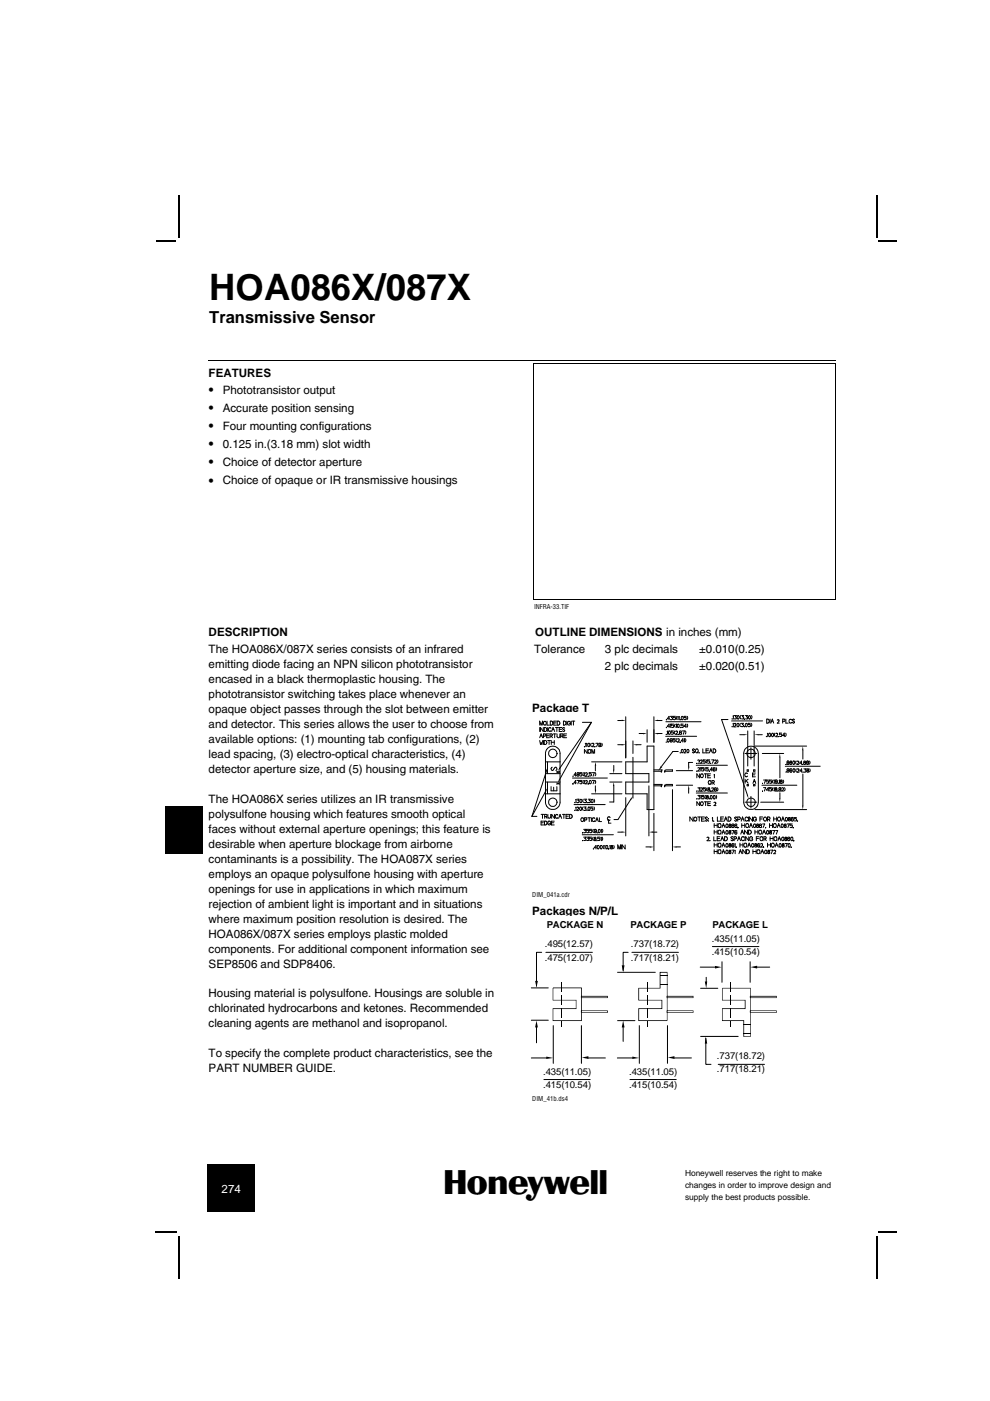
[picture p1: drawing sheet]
<svg xmlns="http://www.w3.org/2000/svg" width="210mm" height="297mm" viewBox="0 0 210 297" stroke-linecap="round" stroke-linejoin="round" font-family="sans-serif">
<path d="M44.1 76.5h133.1M113.1 77.1h64.1v50M113.2 77.1v50M113.1 127.1h64.1" fill="none" stroke="#000" stroke-width=".21"/>
<path d="M33 51.1h4.3M38.1 41.3v9M186 41.4v9M186.3 51h3.9" fill="none" stroke="#000" stroke-width=".34"/>
<path d="M35 171h8v10h-8z" fill="#000"/>
<path d="M113.2 77.1h63.9v50h-63.9z" fill="#fff"/>
<path d="M113.1 77.1h64.1v50M113.2 77.1v50M113.1 127.1h64.1" fill="none" stroke="#000" stroke-width=".21"/>
<g fill="#fff">
<path d="M141 132h23v3.5h-23z"/>
<path d="M112.6 151.6h61.4v36.4h-61.4z"/>
</g>
<g fill="none" stroke="#000" stroke-width=".21">
<path d="M114.4 157l.2 .8 .1-.4 .2 .4 .2-.8M114.4 156.4l.3-.8 .4 .8M114.4 153.7v-.8l.3 .8 .4-.8v.8M114.4 154.2v.9M114.6 156h.3M115.2 154.2v.9l-.6-.9v.9M115.2 156.1l.4-.1 .1-.3-.5-.1v.8M115.2 157v.8M115.4 157l.4 .1 .2 .2-.3 .5h-.3zM115.4 154.2l.4 .1 .2 .3-.1 .3-.2 .2h-.3zM115.4 152.9h.3a.45 .45 0 0 1 .1 .5 .45 .45 0 0 1-.4 .3l-.2-.2zM115.9 156h.5"/>
<path d="M116 152.9v.8h.5M116.1 158.7a1.54 1.54 0 0 1 1.7-.4 1.54 1.54 0 0 1 .9 1.5v10.3a1.52 1.52 0 0 1-1.1 1.5 1.52 1.52 0 0 1-1.7-.8l-.2-.5v-10.7zM116.1 157h.6M116.1 154.2v.9M116.4 157v.8M116.5 155.6h-.6v.8h.6M116.6 156.1l.4-.1 .1-.3-.5-.1v.8M116.7 152.9h.3l.2 .2 .1 .3-.3 .3h-.3zM116.7 154.3l-.2-.1a.43 .43 0 0 0-.1 .8l.2 .1 .2-.2M116.7 154.3l.1 .1M116.9 157v.8M116.9 157.4h.6"/>
<path d="M116.9 156.1l.2 .3M117 155.1l.3-.9 .3 .9M117.1 154.7h.3M117.3 155.6h.6M117.4 153.3h.5M117.5 157v.8M117.6 155.6v.8M117.8 154.2h.6M118 152.9h-.6v.8h.6M118.1 154.2v.9M118.1 155.6v.6l.2 .2 .4-.2v-.6M118.2 152.9h.3l.2 .3v.4l-.3 .1h-.2z"/>
<path d="M118.6 154.6h.5M118.9 156.1h.3l.2-.4-.5-.1v.8M119.1 156.1l.3 .3M119.1 154.2h-.5v.9h.5M119.5 152.9l.4 .1 .1 .2v.4l-.3 .1h-.2zM119.5 156h.6M119.7 154.4a.22 .22 0 0 0-.2-.1 .22 .22 0 0 0-.2 .2l.4 .3a.22 .22 0 0 1-.2 .3 .22 .22 0 0 1-.2-.2M120.1 155.6h-.6v.8h.6M120.2 152.9v.8M120.9 153.2l-.1-.2-.3-.1-.1 .2v.4a.31 .31 0 0 0 .3 .2 .31 .31 0 0 0 .2-.3h-.2M121.1 152.9v.8M121.3 152.9h.6"/>
<path d="M121.6 152.9v.8M123.5 153.1h1.9M123.9 158.3h.1M124.1 157.7l.1-.1v.7M124.3 157.7l.1-.1v.7M124.5 158.9v.8l-.6-.8v.8M124.7 157.7l.1-.1a.34 .34 0 0 1 .3 .3 .34 .34 0 0 1-.3 .4zM124.8 159l.1-.1 .3 .1 .1 .4-.2 .3h-.3l-.1-.2zM125.3 157.6l-.1 .3 .2 .4M125.4 153.1l-6.7 12.2M125.4 153.1l-6.7 9.7M125.5 159.7v-.8l.3 .8 .3-.8v.8"/>
<path d="M125.5 157.7l.2-.1a.45 .45 0 0 1-.2 .7h.4M126.2 158.3h.1M126.3 157.6h.5l-.3 .7M126.9 158.1v.1M127 157.6h.3l.1 .3-.3 .1zM127.4 157.8l-.1 .5-.4-.1M127.6 157.6l.1 .3-.1 .4M131 157.9h.8M131 152.8h.8M132.7 152v8.7M134.2 157.1v2.7M135.1 157.9h.8"/>
<path d="M135.5 155.5h.9M137.2 154.7v2.7M138.6 152v5.4M139.5 152.8h.9M139.5 155.5h.9M141.1 156.1h6.6M141.2 153h7.4M141.3 157.3h.1M141.3 155.7h.1M141.3 154.2l.1 .1zM141.3 152.6h.1zM141.4 155.1l.1-.1v.7"/>
<path d="M141.6 156.6a.36 .36 0 0 1 .3 .4 .36 .36 0 0 1-.3 .3 .42 .42 0 0 1 0-.7zM141.9 155.6l-.2-.4 .3-.2 .2 .4-.2 .3h-.2M141.9 152.4h-.4l.4-.5v.7M141.9 154h-.4l.4-.5v.7M142.1 151.9h.5l-.2 .2 .2 .2-.2 .3h-.3M142.1 153.7l.1-.2v.7M142.4 156.7h-.3l.1 .3M142.5 156.6v.3l-.3 .1M142.5 156.8v.5h-.3l-.1-.1M142.7 155.3l.1 .2-.2 .2-.3-.1M142.8 155h-.5v.3h.4M142.8 153.5h-.4v.3l.3-.1 .1 .2-.1 .3h-.3"/>
<path d="M143.1 156.9l.1 .2-.2 .2h-.3M143.1 155l-.1 .3 .1 .3M143.1 153.5l-.1 .4 .2 .3M143.2 156.6h-.5v.3h.4M143.2 151.9h-.5v.3l.3-.1 .2 .2a.28 .28 0 0 1-.1 .2 .28 .28 0 0 1-.3 .1l-.1-.1M143.3 155.1l.2-.1a.39 .39 0 0 1 .1 .4 .39 .39 0 0 1-.3 .3h.4M143.3 153.7l.1-.2v.7M143.5 156.6l-.2 .4 .2 .3M143.5 151.9l-.1 .4 .2 .3M143.6 156.7l.3-.1 .1 .2-.4 .5h.5M143.6 153.7l.2-.2a.38 .38 0 0 1 .2 .4 .38 .38 0 0 1-.2 .3zM143.7 152l.1-.1v.7"/>
<path d="M143.8 159.3h-1.1l-2.4 3.2M143.9 155.7h.1M143.9 152l.1-.1v.7M144.1 155.3l.2-.1 .2 .1-.1 .4-.3-.1zM144.2 154.2l.1 .1zM144.2 152.6h.1zM144.2 157.3h.1M144.2 159.6h.1M144.5 155.1l-.4-.1v.5M144.6 152.6l-.2-.5 .3-.2 .2 .4-.2 .3h-.1M144.6 158.9a.34 .34 0 0 1 .3 .3 .34 .34 0 0 1-.3 .4l-.2-.3zM144.7 155h.4l-.2 .7"/>
<path d="M144.9 153.5h-.5v.3l.3-.1 .2 .2-.2 .3h-.3M144.9 157.1h-.5l.4-.5v.7M145 152.5h.4M145 159l.2-.1a.42 .42 0 0 1 .2 .4 .42 .42 0 0 1-.4 .3h.5M145 156.7l.1-.1v.7M145.3 156.6l.1 .4-.1 .3M145.3 155l.1 .4-.1 .2M145.4 152.2l.1 .3M145.5 151.9h-.5v.3h.5M145.5 154h-.5l.4-.5v.7M145.7 153.5l.1 .5-.1 .2M145.7 151.9l.1 .4-.1 .3"/>
<path d="M145.9 158.9h-.1l-.2 .3 .2 .4 .3-.4-.1-.3M147.3 158.9l-.4-.1-.1 .2 .1 .2a.24 .24 0 0 1 .4 .1 .24 .24 0 0 1-.2 .3 .24 .24 0 0 1-.3-.1M147.5 158.9l.2-.1a.45 .45 0 0 1 .4 .4 .45 .45 0 0 1-.3 .4l-.4-.3zM147.9 159.4l.1 .2M148.3 159.6h.1M149 158.8v.8h.5M149.7 159.2h.5M150.3 158.8h-.6v.8h.6M150.4 159.6l.3-.8 .3 .8M150.6 159.2h.3M151.2 158.8l.4 .1 .2 .2-.1 .4-.2 .1h-.3zM154.3 152.6h-1.3l5.5 15.9"/>
<path d="M155.1 152.9h6.6M155.2 154l.1 .1zM155.2 152.4l.1 .1zM155.4 153.5l.1-.1v.7M155.4 151.8h.1v.7M155.7 153.5v-.1a.27 .27 0 0 1 .3 .2 .27 .27 0 0 1-.1 .3l-.2 .2M155.7 151.7h.4l-.2 .3 .2 .1-.1 .3M155.7 152.4h.3M155.7 154.1h.4M156.4 154l-.1-.4 .2-.2 .2 .4-.2 .3h-.1M156.4 151.8l.1-.1a.38 .38 0 0 1 .2 .4 .38 .38 0 0 1-.3 .3l-.1-.2zM156.8 155.8h.9"/>
<path d="M157 153.4l-.2 .3 .2 .3M157 151.7l-.1 .5 .2 .2M157.1 153.4h.5l-.2 .2 .2 .2v.2M157.2 154h.3M157.2 151.7h.5l-.3 .3 .3 .1-.1 .3M157.2 152.4h.4M157.8 154l.1 .1zM157.9 152.5h.1M157.9 158.9a1.55 1.55 0 0 1 1.8-.6 1.55 1.55 0 0 1 1.1 1.5l-.1 10.5a1.6 1.6 0 0 1-1.1 1.3 1.56 1.56 0 0 1-1.9-1.5v-10.5zM158 159.8h2.4M158 151.7h.5l-.2 .3 .2 .2v.2M158.1 152.4h.3"/>
<path d="M158.2 154a.35 .35 0 0 1-.2-.3 .35 .35 0 0 1 .3-.3l.2 .4-.2 .3h-.1M158.5 155v7.4M158.7 151.8l.2-.1 .2 .3-.2 .5-.2-.2zM159.1 153.4h-.5v.3l.4-.1 .1 .1-.2 .4-.3-.1M159.2 158.5v2.5M159.3 153.4l.1 .4-.1 .2M159.3 151.7l.1 .2-.1 .5M159.9 155v7.4M160.1 158.2h10.9M160.8 155.8h.8M161.6 159.8h4.6M162.5 156.1l.1 .1z"/>
<path d="M162.6 152.5l.4 .1 .1 .2v.3l-.3 .2h-.2zM162.7 155.6l.1-.1v.7M163.1 156.2h.1l.2-.3-.1-.4h-.2a.42 .42 0 0 0 0 .7M163.3 152.5v.8M163.4 153.3l.3-.8 .3 .8M163.6 152.9h.3M163.7 155.5h.1a.36 .36 0 0 1 .2 .4 .36 .36 0 0 1-.3 .3l-.1-.3zM164.3 155.4l-.1 .5 .1 .3M164.5 155.6v-.1a.28 .28 0 0 1 .4 .2 .28 .28 0 0 1-.3 .3l-.1 .2h.4M164.8 152.7l.2-.1 .2 .1-.4 .6h.4M165.1 156.2h.1M165.7 155.4h-.4v.3l.3-.1 .2 .3-.2 .3-.3-.1"/>
<path d="M165.9 152.9h.3a.23 .23 0 0 0 .3-.2 .23 .23 0 0 0-.3-.2h-.3v.8M166.4 155.9h-.5l.4-.5v.8M166.6 155.4l.1 .5-.2 .3M166.6 152.5v.8h.5M167.9 152.6l-.4-.1a.5 .5 0 0 0 0 .8l.4-.2M168.4 152.6l-.1-.1-.3 .1 .4 .6a.22 .22 0 0 1-.2 .1 .22 .22 0 0 1-.2-.2M170.2 159.1v1.8M112.8 173.1h1M114.7 174.4h.5M114.7 172.7h.6M115 172.7v.8M115.3 174.1h-.6v.8h.6"/>
<path d="M115.4 174.1h.4l.2 .3v.3l-.3 .2h-.3zM115.5 173.1h.3M115.7 167.8l-2.9 5.3M115.7 164h3M115.7 161.5h3M115.7 168.3h3M115.7 165.8h3M115.7 173.1l.3 .4M115.8 173.1l.2-.3-.5-.1v.8M115.8 163.6l-3 9.5M116.1 161.5v2.5M116.1 165.8v2.5"/>
<path d="M116.2 172.7v.7l.3 .1 .3-.2v-.6M116.8 174.4l-.3-.3-.3 .1v.5l.1 .2a.3 .3 0 0 0 .3 0 .3 .3 0 0 0 .2-.3h-.3M116.8 166.8v.9h1.3v-.9M116.9 174.4h.5M117.1 162.7a.31 .31 0 0 0-.3 .3 .31 .31 0 0 0 .3 .3 .31 .31 0 0 0 .3-.3l.5-.3 .2 .5-.2 .2M117.4 166.9v.8M117.5 174.1h-.6v.8h.6M117.6 172.7v.8l-.6-.8v.8M118 163.5l.7 .4M118 166l.7 .3M118.2 172.7h-.3a.43 .43 0 0 0-.2 .5 .43 .43 0 0 0 .4 .3l.2-.2M118.2 172.7l.1 .1"/>
<path d="M118.4 173.5l.3-.8 .4 .8M118.6 173.1h.3M118.7 163.5l-.7 .4M118.7 166l-.7 .3M119.3 172.7h.5M119.5 172.7v.8M120 173h.5M120.6 172.7h-.6v.8h.6M120.8 172.7h.4l.1 .3v.3l-.3 .2h-.2zM121.4 165h7.4M121.5 166.2h.1M121.5 164.6h.1"/>
<path d="M121.7 170.6h6.6M121.8 171.8l.1 .1zM121.8 170.1l.1 .1zM122 171.2l.1-.1v.8M122 169.6l.1-.1v.7M122.2 164.3h-.5l.3-.5v.8M122.2 166h-.5l.3-.5v.7M122.3 171.2l.2-.1 .2 .2-.4 .5M122.3 169.4h.5l-.2 .3 .1 .1 .1 .3h-.5M122.3 165.5h.5l-.3 .7M122.3 171.9h.4M122.3 163.9h.4v.3l-.2 .1z"/>
<path d="M122.8 164l-.1 .5-.2 .1-.2-.2M122.9 171.2l.2-.1 .2 .1v.4l-.2 .3-.2-.3zM123.2 169.5h-.1l-.2 .2 .2 .5 .3-.4-.1-.3M123.3 173.4h.3l.2 .3-.2 .4a.38 .38 0 0 1-.5-.2 .38 .38 0 0 1 .2-.5zM123.4 165.5h-.5v.3l.4-.1 .1 .1-.1 .4-.4-.1M123.4 163.8h-.5v.3l.4-.1 .1 .2-.1 .3h-.4M123.4 177h6.6M123.6 178.3h.1M123.6 176.6h.1M123.6 171.1l-.1 .3 .2 .4M123.7 169.4l-.1 .5 .1 .3M123.7 165.5l-.1 .5 .1 .1"/>
<path d="M123.7 163.8l-.1 .6 .1 .1M123.7 177.5h.5l-.2 .2a.24 .24 0 0 1 .3 .2 .24 .24 0 0 1-.2 .3h-.3M123.7 175.8h.5l-.2 .3 .2 .1v.3h-.4M123.8 171.1h.4l-.2 .3 .3 .2-.1 .2M123.8 171.8h.4M123.9 169.4h.4l-.2 .3 .2 .2v.2h-.4M123.9 163.9l.1 .7M123.9 165.6l.1 .6M124 173.8h.3l.1-.3-.4-.1v.8M124.1 165.6l.1-.1 .3 .1v.2l-.4 .4h.4M124.1 163.9l.1-.1 .3 .1v.3l-.4 .4h.4M124.4 177.5h.4l-.2 .2 .3 .3-.2 .2h-.3"/>
<path d="M124.4 171.8l.1 .1zM124.5 170.2h.1M124.6 173.4h.6M124.8 166.2h.1M124.8 164.6h.1M124.7 169.4h.4l-.2 .3 .3 .2-.1 .3M124.7 170.1h.4M124.8 171.1h.1l.2 .3-.2 .5-.2-.3zM124.8 175.8h-.4v.3h.3a.28 .28 0 0 1 .1 .3 .28 .28 0 0 1-.4 .1M124.9 173.4v.8M125.2 165.5h-.1l-.2 .3 .1 .3a.26 .26 0 0 0 .3 0 .26 .26 0 0 0 .1-.3l-.1-.3M125.4 163.8h-.5v.3l.3-.1 .2 .2-.2 .3h-.3"/>
<path d="M125.4 169.6l.2-.2 .2 .3-.2 .5-.3-.2zM125.4 173.4v.8M125.4 161.5h6.5M125.4 168.3h6.5M125.5 177.5h-.5v.3l.3-.1 .2 .2-.2 .3-.3-.1M125.5 175.8h-.5v.3h.3l.2 .2-.2 .3-.3-.1M125.6 165.5h.4l-.3 .7M125.6 163.8h.4l-.3 .8M125.6 171.4l.1 .3h-.4M125.7 171.1h-.4v.3h.4M125.8 177.5l-.2 .3 .2 .4M125.8 180h.1"/>
<path d="M125.8 175.8l-.1 .2 .1 .5M125.9 171.1l.1 .5-.1 .2M125.9 169.4l.2 .3-.2 .5M126.1 173.6l-.3-.2a.44 .44 0 0 0 0 .7l.3-.1M126.2 165.5l.1 .3-.1 .3M126.2 163.8l.1 .4-.1 .3M126.2 162.4v1M126.2 166.6v.9M126.3 174.2l.3-.8 .3 .8M126.3 178.1v-.3l-.4 .2 .2 .3 .3-.2M126.3 175.9l-.3 .1 .1 .2M126.3 175.8l.1 .4-.3 .1"/>
<path d="M126.4 173.8h.3M126.4 176.1l-.1 .5-.3-.2M126.4 179.7h-.4l.4-.4v.7M126.6 178.3h.1M126.6 176.6h.1M126.9 179.3h-.2l-.1 .2 .2 .5 .3-.3-.1-.4M127 176.5a.39 .39 0 0 1 .1-.7 .44 .44 0 0 1 0 .8M127.1 173.4v.8h.5M127.1 176.5l-.1 .1M127.2 177.5h-.5v.3l.4-.1a.28 .28 0 0 1 .2 .3 .28 .28 0 0 1-.2 .2l-.4-.1M127.4 179.3l.1-.1a.38 .38 0 0 1 .2 .4 .38 .38 0 0 1-.3 .3l-.1-.2zM127.4 177.6l.1-.1v.8"/>
<path d="M127.4 176l.1-.2v.8M127.7 177.5l.1 .3-.2 .4M127.7 175.8l.1 .5-.1 .2M128 179.3l-.1 .4 .1 .2M128.2 179.4l.1-.1v.7M128.6 179.3l.3 .1-.2 .6-.3-.3zM129 173.7v.8h.5M129.1 180h.1M129.2 179.4l.2-.1v.7M129.3 164h2.6M129.3 165.8h2.6M129.4 173.3l-.2-.1a.38 .38 0 0 0-.4 .4l.2 .4 .3-.2"/>
<path d="M129.6 179.5l.2 .1 .1-.2-.3-.1v.2M129.9 179.9l-.1-.3-.3 .1 .1 .3 .3-.1M130.1 179.3l.1 .4-.1 .2M130.1 166.7v3.3h-.9M130.1 162.3v.9M131 176.4h.8M131 180v-.9l.3 .9 .3-.9v.9M131.7 179.1v.9M132.5 179.1v.9l-.6-.9v.9M132.7 161.5h4.5v-3.3h1.4v13.4h-1.4v-3.3h-4.5v-2.5h4.9v-1.8h-4.9zM132.7 169.1v8.1M133.7 169.5l-2.7 4.3h-.8"/>
<path d="M134.2 160.6v8.6M136.9 179.6h.9M137.6 166.6v10.6M138.4 176.4h.9M138.6 163.2h1.8M138.6 172.5v7.9M138.6 166.6h1.7M138.6 166.3h1.8M138.6 163.5h1.7M140.3 166.6v.2M140.3 166.4v.2M140.3 163.5v.2"/>
<path d="M140.3 163.3v.2M141 166.4v.4M141 163.3v.4M141.1 163.2h1.5v.3h-1.7M141.1 166.3h1.5v.3h-1.7M142.6 167.4v13M143.4 166.5h3.5M143.4 163.4h3.5M143.4 179.6h.9M146 167.3v.9M146.9 161.7h-.9v.8M146.9 173.2v.9l-.6-.9v.9"/>
<path d="M147.6 168.1h6.6M147.6 162.2h6.6M147.7 169.4h.1M147.7 167.8h.1M147.7 163.5h.1M147.7 161.8h.1M147.9 173.2h.6M148 168.6h.4l-.2 .3 .2 .2-.1 .3M148 169.3h.3M148 167h.4l-.2 .2 .2 .2-.1 .3M148 167.7h.3M148 162.8h.2a.44 .44 0 0 1-.2 .6l.3 .1"/>
<path d="M148 161.2l.3-.1v.3M148 161.8h.3M148.2 161.4l.1 .2zM148.3 173.2v.9M148.3 164.1v.8l-.6-.8v.8M148.3 170v.8l-.6-.8v.8M148.5 161.2l.3-.1 .1 .2-.4 .5h.4M148.5 162.8h.1v.7M148.5 170.2l.3-.2 .2 .1 .1 .3-.1 .4-.5-.2zM148.5 167.1l.3-.1 .2 .2-.5 .6h.5M148.5 168.8l.2-.1v.7M148.6 164.2l.2-.1 .3 .1v.3l-.2 .4-.4-.2z"/>
<path d="M148.8 173.6h.5M149.2 163.1l-.1 .4-.3-.1M149.2 162.8h-.4v.3l.4-.1M149.3 168.6h-.5v.3a.27 .27 0 0 1 .4 0 .27 .27 0 0 1 0 .4 .27 .27 0 0 1-.4 0M149.3 170h.6M149.3 164.1h.6M149.4 173.2h-.6v.9h.6M149.5 162.8l-.1 .4 .2 .2M149.6 161.1h-.5v.3l.3-.1 .2 .2-.2 .3-.3-.1M149.6 168.6l-.1 .2 .1 .6M149.6 167h-.5v.3l.3-.1 .2 .2v.3h-.5M149.6 164.1v.8"/>
<path d="M149.6 170v.8M149.9 161.1l-.2 .5 .2 .2M149.9 167l-.1 .5 .1 .2M149.9 177.6l.1-.1 .3 .1v.2l-.4 .5h.4M150 173.4a.25 .25 0 0 0-.3-.2 .25 .25 0 0 0-.2 .3 .25 .25 0 0 0 .3 .2l.1 .3-.2 .1-.2-.2M150.1 170.4h.5M150.1 164.5h.5M150.1 168.9h-.3v-.2h.3v.2M150.1 163.1l.1 .2-.2 .2-.3-.1M150.2 174v.1zM150.2 162.8h-.5v.3l.4-.1M150.2 173.6h.1"/>
<path d="M150.3 165.6a.35 .35 0 0 1 .5 .3 .35 .35 0 0 1-.5 .3l-.1-.4zM150.4 169.3l.1 .1zM150.4 163.5h.1M150.5 167.2l-.3 .1-.1-.2 .3-.1 .1 .3M150.5 167.4h-.4v.2l.1 .2 .3-.1M150.5 167.4v.3M150.5 161.1h-.5v.3l.4-.1 .1 .2-.1 .3-.4-.1M150.5 178.3h.1M150.7 167.8h.1M150.7 161.8h.1M150.7 170h-.6v.8h.6M150.7 164.1h-.6v.8h.6"/>
<path d="M150.9 168.7h-.2l-.1 .2 .1 .5a.38 .38 0 0 0 .3-.3 .38 .38 0 0 0-.1-.4M150.9 167.1h.3a.43 .43 0 0 1-.3 .7h.4M150.9 161.1h.4l-.3 .7M151 166h.3a.23 .23 0 0 0 .2-.3 .23 .23 0 0 0-.2-.2h-.3v.8M151 173.5l.1-.2v.8M151 163.2h-.4l.3-.4v.7M151.2 166l.3 .3M151.3 174.1h.1M151.3 168.7l.3 .2-.1 .5-.3-.3zM151.3 163l.3 .1-.1 .4-.3-.1zM151.3 177.4v.9h.5M151.4 170.2l.3-.1 .1 .3"/>
<path d="M151.4 164.3l.1-.1v.7M151.4 174.6v.9M151.4 176v.9M151.4 178.8v.8M151.4 179.1h.7M151.4 176.4h.7M151.4 175h.7M151.5 167.4a.24 .24 0 0 1 .4 0 .24 .24 0 0 1-.1 .4l-.3-.2zM151.5 161.2l.1-.1a.24 .24 0 0 1 .3 .2 .24 .24 0 0 1-.1 .3l-.3 .2h.4M151.7 162.9l-.4-.1-.1 .5M151.7 170.4l-.3 .4h.4M151.8 168.6l.1 .5-.1 .3"/>
<path d="M151.8 162.8l.1 .4-.1 .2M151.9 167.2l-.3-.2-.1 .5M152.1 174.6v.9M152.1 176v.9M152.1 178.8v.8M152.1 177.8h.5M152.1 167l.1 .4-.1 .3M152.1 161.1l.1 .3-.1 .4M152.1 173.2v.9h.6M152.3 176.1l.2-.1 .3 .1a.46 .46 0 0 1-.3 .8l-.3-.4zM152.4 178.8h.3l.2 .4-.2 .4h-.3a.52 .52 0 0 1 0-.8zM152.4 174.7l.3-.1 .2 .3-.2 .6h-.3l-.2-.4z"/>
<path d="M152.7 177.4h-.6v.9h.6M152.8 178.3l.3-.9 .4 .9M152.8 173.6h.5M153 177.8h.3M153.1 179.6l.3-.8 .3 .8M153.1 176.9l.3-.9 .3 .9M153.1 175.5l.3-.9 .3 .9M153.2 179.2h.3M153.2 176.4h.3M153.2 175h.3M153.4 173.2h-.6v.9h.6M153.6 174.1l.3-.9 .3 .9"/>
<path d="M153.6 177.4h.4l.2 .3v.3l-.3 .3h-.3zM153.7 173.6h.4M154 178.9a.34 .34 0 0 1 .4 .3 .34 .34 0 0 1-.4 .4l-.1-.2zM154 176.1a.34 .34 0 0 1 .4 .4 .34 .34 0 0 1-.4 .3l-.1-.2zM154 174.7a.34 .34 0 0 1 .4 .4 .34 .34 0 0 1-.4 .3l-.1-.2zM154.4 173.2h.3l.3 .3-.1 .4-.2 .2h-.3zM154.6 176.2l.3-.1v.2M154.6 176.1l.1 .3 .2-.1M154.9 179.1l-.1-.3-.2 .2 .1 .2 .2-.1M154.9 174.9l-.1-.2-.2 .2 .1 .1 .2-.1M154.9 176.6l-.1 .3-.2-.2M154.9 176.5h-.3v.3"/>
<path d="M154.9 175.2v.3l-.3-.2M154.9 175.1l-.2-.1-.1 .4M155.2 179.3l.3-.2 .1 .5h-.3zM155.2 176.1h.4l-.3 .8M155.5 177.5l-.1-.1-.4 .1 .5 .6-.3 .2-.2-.2M155.5 175l.1 .3-.3 .1M155.5 175l-.3 .1 .1 .4M155.6 179a.24 .24 0 0 0-.2-.2 .24 .24 0 0 0-.2 .2v.4M155.6 174.8l-.4-.1v.5M155.7 177.9h.3M155.8 179l.1-.1v.7M155.9 176.8l.4-.1-.2-.3-.3 .1 .1 .4"/>
<path d="M155.9 175.4l.4-.1-.2-.3-.3 .1 .1 .4M156 177.8l.2-.1-.1-.3h-.4v.9M156.1 179.6h.1M156.1 179.6l-.1 .1M156.3 176.2l-.4-.1-.1 .5M156.3 174.8l-.4-.1-.1 .5M156.3 173.4l-.4-.1a.42 .42 0 0 0 .4 .5l-.3 .3-.3-.2M156.4 178.3l.3-.9 .3 .9M156.5 175.5h.1M156.4 173.7h.4l.1-.4-.5-.1v.9M156.5 175.5h-.1M156.5 177.8h.3"/>
<path d="M156.9 179.1h.6M156.9 178.8v.8M157.1 176.9l.3-.9 .3 .9M157.1 174.1l.3-.9 .4 .9M157.2 176.4h.3M157.3 175h.6M157.3 174.6v.9M157.3 173.6h.3M157.5 178.8v.8M157.8 177.6l-.1-.1a.39 .39 0 0 0-.5 .3 .39 .39 0 0 0 .5 .4l.1-.1M157.9 178.8a.41 .41 0 0 1 .5 .4 .41 .41 0 0 1-.5 .4l-.2-.3zM157.9 174.6v.9"/>
<path d="M157.9 177.4v.9M158 165.2v.9M158 170.1h2.4M158.2 165.5l.4 .6M158.3 174.7l.2-.1a.49 .49 0 0 1 0 .9l-.3-.1-.1-.2zM158.4 163.2h.3v.3h-.3zM158.4 166.3h.3v.3h-.3zM158.5 164l-.4-.1-.2 .3 .2 .5h.2l.2-.2M158.5 176v.9l-.6-.9v.9M158.5 173.4a.34 .34 0 0 0-.4-.1 .34 .34 0 0 0-.1 .5l.2 .3 .3-.2M158.5 179.6l.3-.8 .4 .8M158.6 165.2l-.6 .5"/>
<path d="M158.7 179.2h.3M158.7 176h.3a.43 .43 0 0 1 .3 .4 .43 .43 0 0 1-.3 .5h-.3zM158.7 173.2v.9M158.7 177.4v.9l-.6-.9v.9M158.9 175.5l.3-.9 .4 .9M159.1 175h.3M159.2 168.9v2.4M159.3 177.9l.3 .1M159.5 178.9l.1-.1a.5 .5 0 0 1 0 .8l-.3-.2zM159.6 177.7l-.2-.3h-.3l-.1 .2v.5l.4 .2 .2-.3M159.6 173.2v.9l-.7-.9v.9M159.6 164.3h.5"/>
<path d="M159.6 166.1l.3-.8 .3 .8M159.8 165.7h.3M159.8 163.2h.3v.3h-.3zM159.8 166.3h.3v.3h-.3zM159.8 174.8l.3-.1 .1 .3-.1 .4a.34 .34 0 0 1-.4-.2 .34 .34 0 0 1 .1-.4zM160 179.5l.1-.3 .3 .1-.1 .3-.2-.1M160.1 176v.9M160.1 176.4h.6M160.1 171.6h10.9M160.1 163.9h-.5v.8h.5M160.4 179.1v-.2h-.3v.3l.3-.1M160.4 173.6l-.2-.3h-.3l-.2 .2 .1 .5a.34 .34 0 0 0 .6-.2v-.1h-.3"/>
<path d="M160.4 177.8h.4M160.4 174.8l.1 .2h.3l-.1-.3-.2 .1M160.7 179.2l.3-.1 .1 .3-.1 .2h-.3zM160.7 176v.9M160.8 175.2a.21 .21 0 0 1-.1 .2 .21 .21 0 0 1-.3 0v-.1M160.8 175.1l-.3-.1-.1 .4M161 177.4h-.6v.9M161.1 179a.24 .24 0 0 0-.3-.2 .24 .24 0 0 0-.2 .2v.4M161.1 175.4h.4l-.2-.4-.3 .2 .1 .3M161.1 173.6h.5M161.2 177.5l.3-.1a.54 .54 0 0 1 .1 .8h-.3a.41 .41 0 0 1-.1-.7zM161.2 179l.3-.2a.45 .45 0 0 1-.2 .8"/>
<path d="M161.2 179.6h.5M161.3 170.1h4.9M161.5 174.8l-.2-.1-.3 .1v.4M161.5 166.5h7.5M161.7 167.7h.1M161.7 166.1h.1M161.7 176.9l.3-.9 .3 .9M161.7 174.7h.4l-.3 .8M161.7 173.2h-.6v.9M161.9 179.6h.1M161.8 176.4h.3M161.9 167h.4l-.2 .7"/>
<path d="M161.9 179.6v.1M161.9 165.4h.4l-.2 .7M162 177.9h.3M162.1 173.3a.41 .41 0 0 1 .5 .3 .41 .41 0 0 1-.4 .5h-.1a.44 .44 0 0 1 0-.8zM162.2 177.9l.3 .4M162.3 177.8a.21 .21 0 0 0 .2-.2 .21 .21 0 0 0-.2-.2h-.3v.9M162.3 175.5h.1M162.6 176.2l.3-.1 .1 .5a.24 .24 0 0 1-.3 .3 .24 .24 0 0 1-.2-.3zM162.7 173.7h.5v-.4l-.5-.1v.9M162.7 179.1h.7M162.7 178.8v.8M162.9 165.4h-.4v.2a.29 .29 0 0 1 .4 0 .29 .29 0 0 1 0 .4 .29 .29 0 0 1-.4 0"/>
<path d="M162.9 167.5h-.4l.4-.5v.7M163 173.7l.2 .4M163.2 175h.6M163.2 174.6v.9M163.2 176.1v.3h.3v-.3l-.3 .1M163.3 177.4v.9M163.3 177.8h.6M163.4 178.8v.8M163.6 167h-.5v.3l.3-.1 .2 .1-.1 .4-.4-.1M163.6 176.6l-.2 .3-.2-.2M163.6 176.5l-.3-.1-.1 .4M163.6 178.9l.2-.1h.2a.54 .54 0 0 1-.1 .8l-.4-.2z"/>
<path d="M163.6 165.4h-.4v.2a.27 .27 0 0 1 .3 0 .27 .27 0 0 1 0 .4 .27 .27 0 0 1-.3 0M163.8 176.1h.5l-.3 .8M163.8 174.6v.9M163.9 167l-.1 .5 .1 .2M163.9 165.4l-.1 .4 .2 .3M163.9 177.4v.9M164 173.6h.7M164 173.2v.9M164.1 167.1l.1-.1v.7M164.1 165.5l.1-.1v.7M164.1 174.7l.3-.1a.51 .51 0 0 1 0 .9h-.2l-.2-.4zM164.2 177.5l.2-.1a.54 .54 0 0 1 .2 .8l-.1 .1a.44 .44 0 0 1-.4-.3 .44 .44 0 0 1 .1-.5z"/>
<path d="M164.3 179.6l.3-.8 .4 .8M164.4 176.1h.5l-.3 .8M164.5 179.2h.3M164.7 165.4l-.4 .2 .2 .2 .3-.1-.1-.3M164.7 173.2v.9M164.7 167.6l-.1-.3-.3 .2v.2h.4M164.8 165.6l-.1 .5h-.2l-.2-.2M164.8 175.5l.3-.9 .3 .9M164.9 167.7h.1M164.9 173.4l.1-.1a.41 .41 0 0 1 .5 .3 .41 .41 0 0 1-.4 .5 .44 .44 0 0 1-.2-.7zM164.9 178.3l.3-.9 .4 .9M164.9 175h.3"/>
<path d="M165 166l.1 .1zM165.1 177.8h.3M165.1 167.1l.3-.1 .2 .3-.3 .2zM165.2 165.5l.1-.1v.7M165.2 179l.3-.2 .2 .3-.3 .5-.2-.2zM165.4 160.6v4.3M165.4 168.1v1.1M165.4 165.8l.3-.1 .1 .3-.3 .1zM165.5 165.4h.2l.1 .2-.2 .1zM165.6 167.2l-.1 .5-.2 .1-.2-.3M165.7 174.1l.3-.9 .3 .9M165.7 167.1l.2-.1 .2 .1v.2l-.4 .4h.5"/>
<path d="M165.7 174.7h.2a.43 .43 0 0 1 .2 .4 .43 .43 0 0 1-.3 .4l-.2-.3zM165.8 173.6h.4M165.9 179.2h.3v.3l-.3 .1-.1-.1zM165.9 178.9h.3v.3l-.3-.1zM166 165.4l.2 .3-.2 .4M166.1 177.5l.1 .5-.3 .3-.2-.6 .4-.2M166.3 174.8l.2-.1 .2 .2-.3 .1zM166.3 167l.2 .5-.2 .2M166.5 177.5v.3l.3-.1-.1-.2-.2 .1M166.5 178.8h.4l-.3 .8M166.5 162.5h7.4M166.6 163.6l.1 .1z"/>
<path d="M166.6 173.3l.4 .2v.4l-.3 .2-.2-.3zM166.7 175.2l-.2 .3-.2-.2M166.7 175.1l-.3-.1-.1 .4M166.7 162.1h.1M166.8 161.9v.1M166.9 174.7h.4l-.3 .8M167.1 177.8l-.1 .3 .2 .2 .3-.2-.2-.3M167.1 177.8h.2M167.2 163l-.4 .2 .2 .2 .3-.1-.1-.3M167.2 161.4h-.3l.1 .4 .3-.1-.1-.3M167.2 178.9l.2-.1 .2 .3v.3l-.3 .2-.2-.2zM167.2 173.7h.3l.1 .2-.4 .1z"/>
<path d="M167.3 173.3l.3 .1-.1 .2h-.3zM167.3 163.2l-.1 .5h-.2l-.2-.2M167.3 161.6v.4h-.5M167.5 177.6l-.4-.1-.1 .5M167.5 161.7v.3l.3 .1 .1-.4h-.4M167.6 161.4h.2l.1 .2-.3 .1zM167.8 179.6h.1M167.8 179.6l-.1 .1M167.9 163.1l-.1-.1h-.3v.5M168 177.5l.1 .5-.3 .3-.2-.5 .2-.3h.2M168 174.7h-.5v.3l.3-.1 .2 .3-.1 .3-.4-.1M168.1 173.6l-.3 .2 .2 .3 .2-.2-.1-.3"/>
<path d="M168.2 175.5h.1M168.2 175.5h-.1M168.2 163a.34 .34 0 0 1 .4 .4 .34 .34 0 0 1-.4 .3l-.1-.3zM168.2 173.5l-.1-.2h-.2l-.1 .5M168.3 178.3h.1M168.4 161.4h-.2l-.1 .2 .1 .4a.37 .37 0 0 0 .4-.2 .37 .37 0 0 0-.2-.4M168.4 174h.4M168.8 161.4l-.1 .4 .1 .2M168.8 163l-.1 .5 .2 .1M168.9 173.3h-.5v.3h.3l.2 .1-.1 .3M169 163.1l.2-.1 .2 .2-.4 .5h.4M169 161.4h.3l.1 .1-.4 .6h.4"/>
<path d="M169 174l.1 .1zM169.1 174.1h-.1M170 161.8h-.5l.4-.4v.7M170.1 163.5h-.5l.4-.5v.7M170.3 163.7h.1M170.2 162.1h.1M170.2 164.1v6.7M170.4 163h.5l-.2 .2 .2 .2v.2h-.5M170.5 161.4h.3l-.1 .3-.3-.1zM171 161.9v.1M171.1 163.4a.23 .23 0 0 0 0 .3 .23 .23 0 0 0 .4-.1 .23 .23 0 0 0-.1-.3l-.3 .1M171.2 163h.2v.3h-.2z"/>
<path d="M171.4 161.6v.4h-.4M171.6 161.4l.1 .4-.1 .2M171.7 163l.1 .4-.2 .2M151.4 180.2v.8M151.4 180.5h.7M152.1 180.2v.8M152.4 180.2h.3l.2 .4-.2 .4h-.3a.52 .52 0 0 1 0-.8zM153.1 181l.3-.8 .3 .8M153.2 180.6h.3M154 180.3a.34 .34 0 0 1 .4 .3 .34 .34 0 0 1-.4 .4l-.1-.3zM154.9 180.5l-.1-.3-.2 .2 .1 .2 .2-.1M154.9 180.7v-.1a.2 .2 0 0 0-.3 .1 .2 .2 0 0 0 0 .2 .2 .2 0 0 0 .3 0v-.2"/>
<path d="M155.2 180.2h.4l-.3 .8M155.8 180.4l.1-.1v.7M156.7 181l.3-.8 .3 .8M156.8 180.6h.3M158.1 180.2v.8l-.6-.8v.8M158.3 180.2l.5 .1v.5l-.2 .2h-.3zM159.6 180.5h.7M159.6 180.2v.8M160.3 180.2v.8M161.3 181l.3-.8 .4 .8M161.5 180.6h.3M162.3 180.3l.1-.1 .2 .3-.1 .4a.34 .34 0 0 1-.4-.2 .34 .34 0 0 1 .2-.4z"/>
<path d="M162.8 180.4l.3-.2 .1 .2-.3 .2zM163.2 180.7a.22 .22 0 0 0-.3-.1 .22 .22 0 0 0 0 .4 .22 .22 0 0 0 .3-.1v-.2M163.4 180.2h.4l-.3 .8M164 180.4l.3-.2 .2 .2-.5 .6h.5"/>
<circle cx="117.2" cy="159.7" r=".9"/>
<circle cx="159.2" cy="159.7" r=".89"/>
<circle cx="117.2" cy="170.1" r=".9"/>
<circle cx="126.2" cy="177.7" r=".18"/>
<circle cx="147.5" cy="173.7" r=".39"/>
<circle cx="150" cy="169.2" r=".21"/>
<circle cx="154.8" cy="179.4" r=".21"/>
<circle cx="159.2" cy="170.1" r=".89"/>
<circle cx="161.2" cy="176.4" r=".39"/>
<circle cx="164.5" cy="167.2" r=".16"/>
<circle cx="166.6" cy="178" r=".23"/>
<circle cx="167.7" cy="163.5" r=".24"/>
<circle cx="170.6" cy="161.9" r=".22"/>
<circle cx="171.2" cy="161.6" r=".23"/>
<circle cx="160.8" cy="180.6" r=".4"/>
</g>
<g fill="#000">
<path d="M131.8 157.8l.9 .1-.9 .2zM131.8 152.6l.9 .2-.9 .1zM134.2 157.9l.9-.1v.3zM136.4 155.4l.8 .1-.8 .2zM138.6 152.8l.9-.2v.3zM138.6 155.5l.9-.1v.3zM157.7 155.6l.8 .2-.8 .1zM159.9 155.8l.9-.2v.3zM170.2 158.2l.1 .9h-.2zM116.1 167.1l-.3 .8-.3-.1zM116.1 162.8l-.1 .8h-.3zM118.5 165.2l.3 .1-.6 .7z"/>
<path d="M118.6 162.8l.2 .1-.6 .6zM126.2 161.5l.2 .9h-.3zM126.1 167.5h.3l-.2 .8zM130 163.2h.3l-.2 .8zM130.1 165.8l.2 .9h-.3zM131.8 176.3l.9 .1-.9 .2zM134.2 168.8l-.3 .8-.3-.2zM137.8 179.4l.8 .2-.8 .1zM137.6 176.4l.8-.1v.3zM140.1 162.4l.3 .2-.8 .8zM142.6 179.6l.8-.2v.3zM146 166.5l.2 .8h-.3z"/>
<path d="M145.9 162.5h.3l-.2 .9zM158.3 168.6l.3-.1 .1 .9zM165.4 159.8l.1 .8h-.3zM165.2 169.2h.3l-.1 .9zM170.1 170.8h.2l-.1 .8z"/>
</g>
<path d="M112.6 194.8h61.4v36.4h-61.4z" fill="#fff"/>
<g fill="#000">
<path d="M117.3 209.4h6.1v1.8l-.1-.1h5.6v.5h-5.6l.1-.1v2.8l-.1-.1h5.6v.5h-5.6h.1v1.8h-6.2v-2.7h5l-.1 .1v-1.8h-4.9v-2.6h.1v2.6l4.9-.1v1.9h-4.9v2.5l6-.1-.1 .1v-1.8h5.6l-.1-.3-5.5 .1v-2.9h5.5v-.3l.1 .1h-5.6v-1.8h.1h-6zM119 208.3l.1 .1zM119 208.4l.1 .1zM119 208.5l.1 .1zM119 208.6l.1 .1zM119 208.7l.1 .1zM119 208.8l.1 .1zM119 208.9h.1zM119 208.9l.1 .1zM119 209l.1 .1zM119 209.1l.1 .1zM119 209.2h.1z"/>
<path d="M119 209.2l.1 .1zM119 209.3l.1 .1zM119 209.4l.1 .1zM119 209.5h.1zM119 209.5l.1 .1zM119 209.6l.1 .1zM119 209.7h.1zM119 209.7l.1 .1zM119 209.8l.1 .1zM119 209.9l.1 .1zM119 210h.1zM119 210l.1 .1z"/>
<path d="M119 210.1l.1 .1zM119 211.1h.1zM119 211.1l.1 .1zM119 211.2l.1 .1zM119 211.3l.1 .1zM119 211.4l.1 .1zM119 211.5l.1 .1zM119 211.6l.1 .1zM119 211.7l.1 .1zM119 211.8l.1 .1zM119 211.9l.1 .1zM119 212l.1 .1z"/>
<path d="M119 212.1l.1 .1zM119 212.2l.1 .1zM119 212.3l.1 .1zM119 212.4l.1 .1zM119 212.5l.1 .1zM119 212.6l.1 .1zM119 212.7l.1 .1zM119 212.8l.1 .1zM119 212.9l.1 .1zM119 213.9h.1zM119 213.9l.1 .1zM119 214l.1 .1z"/>
<path d="M119 214.1l.1 .1zM119 214.2h.1zM119 214.2l.1 .1zM119 214.3l.1 .1zM119 214.4h.1zM119 214.4l.1 .1zM119 214.5l.1 .1zM119 214.6l.1 .1zM119 214.7h.1zM119 214.7l.1 .1zM119 214.8l.1 .1zM119 214.9l.1 .1z"/>
<path d="M119 215h.1zM119 215l.1 .1zM119 215.1l.1 .1zM119 215.2l.1 .1zM119 215.3h.1zM119 215.3l.1 .1zM119 215.4l.1 .1zM119 215.5l.1 .1zM119 215.6l.1 .1zM119 216.6l.1 .1zM119 216.7l.1 .1zM119 216.8l.1 .1z"/>
<path d="M119 216.9l.1 .1zM119 217l.1 .1zM119 217.1l.1 .1zM119 217.2l.1 .1zM119 217.3l.1 .1zM119 217.4l.1 .1zM119 217.5l.1 .1zM137.2 208.3l.1 .1zM137.2 208.4l.1 .1zM137.2 208.5l.1 .1zM137.2 208.6l.1 .1zM137.2 208.7l.1 .1z"/>
<path d="M137.2 208.8l.1 .1zM137.2 208.9h.1zM137.2 208.9l.1 .1zM137.2 209l.1 .1zM137.2 209.1l.1 .1zM137.2 209.2h.1zM137.2 209.2l.1 .1zM137.2 209.3l.1 .1zM137.2 209.4l.1 .1zM137.2 209.5h.1zM137.2 209.5l.1 .1zM137.2 209.6l.1 .1z"/>
<path d="M137.2 209.7h.1zM137.2 209.7l.1 .1zM137.2 209.8l.1 .1zM137.2 209.9l.1 .1zM137.2 210h.1zM137.2 210l.1 .1zM137.2 210.1l.1 .1zM137.2 211.1h.1zM137.2 211.1l.1 .1zM137.2 211.2l.1 .1zM137.2 211.3l.1 .1zM137.2 211.4l.1 .1z"/>
<path d="M137.2 211.5l.1 .1zM137.2 211.6l.1 .1zM137.2 211.7l.1 .1zM137.2 211.8l.1 .1zM137.2 211.9l.1 .1zM137.2 212l.1 .1zM137.2 212.1l.1 .1zM137.2 212.2l.1 .1zM137.2 212.3l.1 .1zM137.2 212.4l.1 .1zM137.2 212.5l.1 .1zM137.2 212.6l.1 .1z"/>
<path d="M137.2 212.7l.1 .1zM137.2 212.8l.1 .1zM137.2 212.9l.1 .1zM137.2 213.9h.1zM137.2 213.9l.1 .1zM137.2 214l.1 .1zM137.2 214.1l.1 .1zM137.2 214.2h.1zM137.2 214.2l.1 .1zM137.2 214.3l.1 .1zM137.2 214.4h.1zM137.2 214.4l.1 .1z"/>
<path d="M137.2 214.5l.1 .1zM137.2 214.6l.1 .1zM137.2 214.7h.1zM137.2 214.7l.1 .1zM137.2 214.8l.1 .1zM137.2 214.9l.1 .1zM137.2 215h.1zM137.2 215l.1 .1zM137.2 215.1l.1 .1zM137.2 215.2l.1 .1zM137.2 215.3h.1zM137.2 215.3l.1 .1z"/>
<path d="M137.2 215.4l.1 .1zM137.2 215.5l.1 .1zM137.2 215.6l.1 .1zM137.2 216.6l.1 .1zM137.2 216.7l.1 .1zM137.2 216.8l.1 .1zM137.2 216.9l.1 .1zM137.2 217l.1 .1zM137.2 217.1l.1 .1zM137.2 217.2l.1 .1zM137.2 217.3l.1 .1zM137.2 217.4l.1 .1z"/>
<path d="M137.2 217.5l.1 .1zM140 206.8v.1zM140 208.6v.1zM140 206.8l.1 .1zM140 208.6l.1 .1zM140.1 206.8l.1 .1zM140.1 208.6l.1 .1zM140.2 206.8l.1 .1zM140.2 208.6l.1 .1zM140.3 206.8v.1zM140.3 208.6v.1zM140.3 206.8l.1 .1z"/>
<path d="M140.3 208.6l.1 .1zM140.4 206.8l.1 .1zM140.4 208.6l.1 .1zM140.5 206.8l.1 .1zM140.5 208.6l.1 .1zM140.6 206.8l.1 .1zM140.6 208.6l.1 .1zM140.7 206.8l.1 .1zM140.7 208.6l.1 .1zM140.8 206.8l.1 .1zM140.8 208.6l.1 .1zM140.9 206.8l.1 .1z"/>
<path d="M140.9 208.6l.1 .1zM141 206.8l.1 .1zM141 208.6l.1 .1zM141.1 206.8l.1 .1zM141.1 208.6l.1 .1zM141.2 206.8l.1 .1zM141.2 208.6l.1 .1zM141.3 206.8l.1 .1zM141.3 208.6l.1 .1zM141.4 206.8l.1 .1zM141.4 208.6l.1 .1zM135.3 209.5h4.7h-.1v-3.4h1.6v5.1l-.1-.1h5.6v.5h-5.6l.1-.1v2.8l-.1-.1h5.6v.5h-5.6h.1v1.7h-.1v-1.8h5.6l-.1-.3-5.5 .1v-2.9h5.5v-.3l.1 .1h-5.6v-5.1h-1.4v-.1v3.5h-4.6l.1 2.5-.1-.1h5v1.9h-5h.1v2.5l-.1-.1h6v.2h-6.1v-2.7h5v.1v-1.8h-5z"/>
<path d="M153.2 209.5h6v1.7l-.1-.1h5.6v.5h-5.6l.1-.1v2.8l-.1-.1h5.6v.5h-5.6h.1v5.1h-1.6v-3.4l.1 .1h-4.6v-2.7h4.9l-.1 .1 .1-1.8h-4.9v-2.6h.1v2.6l4.9-.1v1.9h-4.9v2.5l4.6-.1v3.4h1.3l-.1-5.1h5.6l-.1-.3-5.5 .1v-2.9h5.5v-.3l.1 .1h-5.6v-1.8l-5.8 .1zM154.9 208.3l.1 .1zM154.9 208.4l.1 .1zM154.9 208.5l.1 .1zM154.9 208.6l.1 .1zM154.9 208.7l.1 .1zM154.9 208.8l.1 .1zM154.9 208.9h.1zM154.9 208.9l.1 .1zM154.9 209l.1 .1zM154.9 209.1l.1 .1zM154.9 209.2h.1z"/>
<path d="M154.9 209.2l.1 .1zM154.9 209.3l.1 .1zM154.9 209.4l.1 .1zM154.9 209.5h.1zM154.9 209.5l.1 .1zM154.9 209.6l.1 .1zM154.9 209.7h.1zM154.9 209.7l.1 .1zM154.9 209.8l.1 .1zM154.9 209.9l.1 .1zM154.9 210h.1zM154.9 210l.1 .1z"/>
<path d="M154.9 210.1l.1 .1zM154.9 211.1h.1zM154.9 211.1l.1 .1zM154.9 211.2l.1 .1zM154.9 211.3l.1 .1zM154.9 211.4l.1 .1zM154.9 211.5l.1 .1zM154.9 211.6l.1 .1zM154.9 211.7l.1 .1zM154.9 211.8l.1 .1zM154.9 211.9l.1 .1zM154.9 212l.1 .1z"/>
<path d="M154.9 212.1l.1 .1zM154.9 212.2l.1 .1zM154.9 212.3l.1 .1zM154.9 212.4l.1 .1zM154.9 212.5l.1 .1zM154.9 212.6l.1 .1zM154.9 212.7l.1 .1zM154.9 212.8l.1 .1zM154.9 212.9l.1 .1zM154.9 213.9h.1zM154.9 213.9l.1 .1zM154.9 214l.1 .1z"/>
<path d="M154.9 214.1l.1 .1zM154.9 214.2h.1zM154.9 214.2l.1 .1zM154.9 214.3l.1 .1zM154.9 214.4h.1zM154.9 214.4l.1 .1zM154.9 214.5l.1 .1zM154.9 214.6l.1 .1zM154.9 214.7h.1zM154.9 214.7l.1 .1zM154.9 214.8l.1 .1zM154.9 214.9l.1 .1z"/>
<path d="M154.9 215h.1zM154.9 215l.1 .1zM154.9 215.1l.1 .1zM154.9 215.2l.1 .1zM154.9 215.3h.1zM154.9 215.3l.1 .1zM154.9 215.4l.1 .1zM154.9 215.5l.1 .1zM154.9 215.6l.1 .1zM154.9 216.6l.1 .1zM154.9 216.7l.1 .1zM154.9 216.8l.1 .1z"/>
<path d="M154.9 216.9l.1 .1zM154.9 217l.1 .1zM154.9 217.1l.1 .1zM154.9 217.2l.1 .1zM154.9 217.3l.1 .1zM154.9 217.4l.1 .1zM154.9 217.5l.1 .1zM157.7 217.2l.1 .1zM157.7 219l.1 .1zM157.8 217.2l.1 .1zM157.8 219l.1 .1zM157.9 217.2l.1 .1z"/>
<path d="M157.9 219l.1 .1zM158 217.2l.1 .1zM158 219l.1 .1zM158.1 217.2l.1 .1zM158.1 219l.1 .1zM158.2 217.2v.1zM158.2 219v.1zM158.2 217.2l.1 .1zM158.2 219l.1 .1zM158.3 217.2l.1 .1zM158.3 219l.1 .1zM158.4 217.2l.1 .1z"/>
<path d="M158.4 219l.1 .1zM158.5 217.2v.1zM158.5 219v.1zM158.5 217.2l.1 .1zM158.5 219l.1 .1zM158.6 217.2l.1 .1zM158.6 219l.1 .1zM158.7 217.2v.1zM158.7 219v.1zM158.7 217.2l.1 .1zM158.7 219l.1 .1zM158.8 217.2l.1 .1z"/>
<path d="M158.8 219l.1 .1zM158.9 217.2l.1 .1zM158.9 219l.1 .1zM159 217.2v.1zM159 219v.1zM159 217.2l.1 .1zM159 219l.1 .1zM159.1 217.2l.1 .1zM159.1 219l.1 .1zM44 246.9h10v10h-10zM44 249.9h10v5h-10z"/>
</g>
<g fill="none" stroke="#000" stroke-width=".21">
<path d="M112.6 209.5h3.6M112.6 216.3h3.6M113.7 217.5v3.6M114.9 201.9h-1.2v7.2M115.7 201.9h9.9M117.3 217.5v8M123.3 211.2v.3M123.3 214.3v.4M123.3 217.5v8M130.9 206.1h8M130.9 216.4h3.7M132.1 217.7v3.1"/>
<path d="M133.2 201.9h-1.1v3.9M134 201.9h9.8M135.6 217.5v8M141.4 211.2v.3M141.4 214.3v.4M141.5 217.5v8M148.5 205h3.3M148.5 219.7h8M148.5 209.5h3.7M149.7 207.2v1.4M151 200.7h9.9M153.1 203.9v4.4"/>
<path d="M159 203.9v4.4M159.1 211.2v.3M159.1 214.3v.4M160.3 205h2.9M112.6 224.3h3.3M115.3 228.9h9.8M124.7 224.3h3.7M130.9 224.3h3.3M133.6 228.9h9.8M143 224.3h3.6M149.6 220.1v5.6h1.1M152.3 225.7h9.8"/>
</g>
<path d="M113.7 216.4l.3 1.4h-.5zM113.5 208h.5l-.3 1.4zM132.1 216.4l.3 1.4h-.6zM131.8 204.7h.6l-.3 1.4zM149.4 208.1h.5l-.2 1.4zM151.6 204.8l1.4 .2-1.4 .3zM159.1 205l1.4-.2v.5zM115.8 224l1.5 .3-1.5 .2zM123.4 224.2l1.4-.3v.6zM134.1 224l1.4 .3-1.4 .2zM141.6 224.2l1.4-.3v.6zM149.6 219.8l.3 1.5h-.5z" fill="#000"/>
<path d="M33 261.1h4.5M38.1 262.2v8.9M186 262.2v8.9M186.3 261.1h3.9" fill="none" stroke="#000" stroke-width=".34"/>
<text font-size="7.7" x="44.4" y="63.7">HOA086X/087X</text>
<text font-size="6.3" x="94.4" y="253.1">h</text>
<text font-size="3.5" x="44.4" y="68.4">Transmissive Sensor</text>
<g font-size="2.5">
<text x="44.2" y="80">FEATURES</text>
<text x="44.2" y="83.3">•</text>
<text x="47.2" y="83.5">Phototransistor output</text>
<text x="44.2" y="87.2">•</text>
<text x="47.2" y="87.3">Accurate position sensing</text>
<text x="44.2" y="91">•</text>
<text x="44.2" y="94.8">•</text>
<text x="47.2" y="91.2">Four mounting configurations</text>
<text x="47.2" y="95">0.125 in.(3.18 mm) slot width</text>
<text x="44.2" y="98.7">•</text>
<text x="47.2" y="98.8">Choice of detector aperture</text>
<text x="44.2" y="102.5">•</text>
<text x="47.2" y="102.7">Choice of opaque or IR transmissive housings</text>
<text x="44.2" y="134.9">DESCRIPTION</text>
<text x="113.5" y="134.9">OUTLINE DIMENSIONS</text>
<text x="141.3" y="134.9">in inches (mm)</text>
<text x="44.2" y="138.5">The HOA086X/087X series consists of an infrared</text>
<text x="44.2" y="141.6">emitting diode facing an NPN silicon phototransistor</text>
<text x="113.2" y="138.5">Tolerance</text>
<text x="128.3" y="138.5">3 plc decimals</text>
<text x="128.3" y="142.1">2 plc decimals</text>
<text x="148.3" y="138.5">±0.010(0.25)</text>
<text x="148.3" y="142.1">±0.020(0.51)</text>
<text x="44.2" y="144.8">encased in a black thermoplastic housing. The</text>
<text x="44.2" y="148">phototransistor switching takes place whenever an</text>
<text x="44.2" y="151.2">opaque object passes through the slot between emitter</text>
<text x="44.2" y="154.3">and detector. This series allows the user to choose from</text>
<text x="112.9" y="150.9">Package T</text>
<text x="44.2" y="157.5">available options: (1) mounting tab configurations, (2)</text>
<text x="44.2" y="160.7">lead spacing, (3) electro-optical characteristics, (4)</text>
<text x="44.2" y="163.9">detector aperture size, and (5) housing materials.</text>
<text x="44.2" y="170.2">The HOA086X series utilizes an IR transmissive</text>
<text x="44.2" y="173.4">polysulfone housing which features smooth optical</text>
<text x="44.2" y="176.6">faces without external aperture openings; this feature is</text>
<text x="44.2" y="179.7">desirable when aperture blockage from airborne</text>
<text x="44.2" y="182.9">contaminants is a possibility. The HOA087X series</text>
<text x="44.2" y="186.1">employs an opaque polysulfone housing with aperture</text>
<text x="44.2" y="189.3">openings for use in applications in which maximum</text>
<text x="44.2" y="192.4">rejection of ambient light is important and in situations</text>
<text x="44.2" y="195.6">where maximum position resolution is desired. The</text>
<text x="112.9" y="194">Packages N/P/L</text>
<text x="44.2" y="198.8">HOA086X/087X series employs plastic molded</text>
<text x="44.2" y="202">components. For additional component information see</text>
<text x="44.2" y="205.1">SEP8506 and SDP8406.</text>
<text x="44.2" y="211.5">Housing material is polysulfone. Housings are soluble in</text>
<text x="44.2" y="214.7">chlorinated hydrocarbons and ketones. Recommended</text>
<text x="44.2" y="217.8">cleaning agents are methanol and isopropanol.</text>
<text x="44.2" y="224.2">To specify the complete product characteristics, see the</text>
<text x="44.2" y="227.4">PART NUMBER GUIDE.</text>
</g>
<text font-size="2.5" fill="#fff" x="47" y="252.8">274</text>
<g font-size="2">
<text x="115.9" y="196.7">PACKAGE N</text>
<text x="133.6" y="196.8">PACKAGE P</text>
<text x="151" y="196.8">PACKAGE L</text>
<text x="115.5" y="200.9">.495(12.57)</text>
<text x="115.5" y="203.7">.475(12.07)</text>
<text x="133.8" y="200.9">.737(18.72)</text>
<text x="133.8" y="203.7">.717(18.21)</text>
<text x="150.9" y="199.7">.435(11.05)</text>
<text x="150.9" y="202.4">.415(10.54)</text>
<text x="115.1" y="227.8">.435(11.05)</text>
<text x="133.4" y="227.8">.435(11.05)</text>
<text x="152" y="224.6">.737(18.72)</text>
<text x="152" y="227.4">.717(18.21)</text>
<text x="115.1" y="230.6">.415(10.54)</text>
<text x="133.4" y="230.6">.415(10.54)</text>
</g>
<g font-size="1.8">
<text x="145.2" y="249.3">Honeywell reserves the right to make</text>
<text x="145.2" y="251.8">changes in order to improve design and</text>
<text x="145.2" y="254.3">supply the best products possible.</text>
</g>
<g font-size="1.4">
<text x="113.2" y="129.1">INFRA-33.TIF</text>
<text x="112.9" y="190.3">DIM_041a.cdr</text>
<text x="112.9" y="233.4">DIM_41b.ds4</text>
</g>
</svg>
